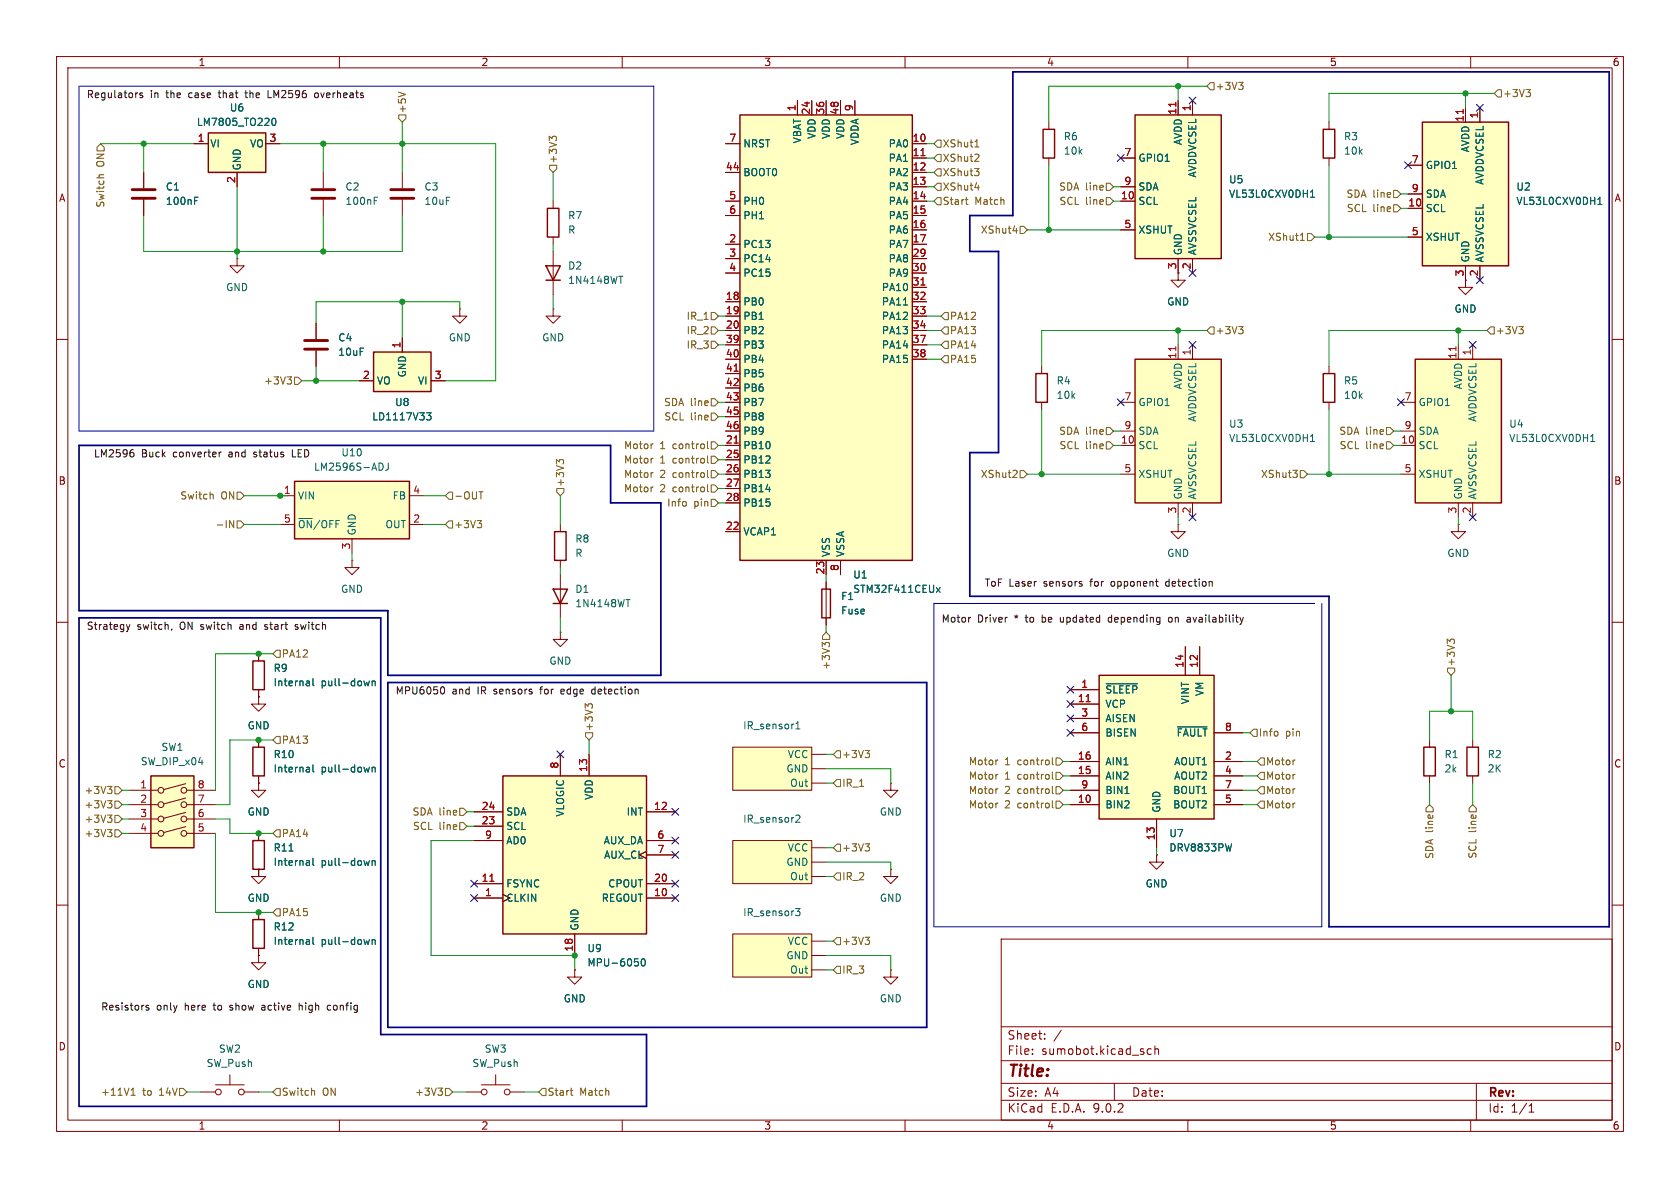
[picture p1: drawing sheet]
<svg xmlns="http://www.w3.org/2000/svg" width="297mm" height="210mm" viewBox="0 0 297 210" stroke-linecap="round" stroke-linejoin="round" font-family="sans-serif">
<g fill="none" stroke="#840000" stroke-width=".18">
<path d="M10 10h277v190h-277zM12 12h273v186h-273zM60 10v2M110 10v2M160 10v2M210 10v2M260 10v2M25.4 30.5v2.8M25.4 35.3v2.8M10 60h2M285 60h2M10 110h2"/>
<path d="M45.7 115.6v1.2M285 110h2M45.7 121.9v1.3M45.7 130.8v1.3M45.7 137.2v1.2M10 160h2M45.7 161.3v1.3M45.7 167.6v1.3M177 166h108v32h-108zM285 160h2M60 198v2M110 198v2"/>
<path d="M160 198v2M177 194.5h108M177 191.5h108M177 187.5h108M177 181.5h108M182.5 186.3v.1M182.5 185.5v.1M184.7 183.6v.1M184.7 182.8v.1M187.6 182.1l-1.3 2M197 191.5v3M203.5 185.5l-.4-.1-.3 .3v.4l.2 .2h.5"/>
<path d="M204.2 185.5l.2-.1 .3 .1 .1 .9M204.2 184.9v1.5M210 198v2M260 198v2M261 191.5v6.5M270.3 196.6h.9M270.3 195.5l.4-.4v1.5"/>
</g>
<path d="M44.7 116.8h2v5.1h-2zM44.7 132.1h2v5.1h-2zM44.7 162.6h2v5h-2z" fill="none" stroke="#840000" stroke-width=".25"/>
<g fill="none" stroke="#006464" stroke-width=".18">
<path d="M34.4 35.5h.4M34.4 34.9h.6M55.3 120v1l.2 .2M54.7 120.4v.8M54.7 135.7v.8M54.7 121.2h-.1M54.7 120.7h-.1M54.7 136.4l-.1 .1M54.7 135.9l-.1 .1M55.3 135.2v1.1l.2 .2M65.3 120.4l-.2 .8-.3-.6M65.3 135.6l-.2 .9-.3-.6"/>
<path d="M65.8 120.4v.8M65.8 135.6v.9M65.8 120.5l.2-.1h.3v.8M65.8 135.7l.2-.1 .3 .1v.8M54.7 166.2v.7M54.7 166.9h-.1M54.7 166.4l-.1 .1M55.3 165.7v1.1l.2 .1M65.3 166.1l-.2 .8-.3-.6M65.8 166.1v.8M65.8 166.2l.2-.1 .3 .1v.7"/>
</g>
<path d="M23.4 33.5h4M23.4 35.1h4" fill="none" stroke="#840000" stroke-width=".51"/>
<path d="M66 62.2h10.2v7h-10.2z" fill="#ffffc2"/>
<path d="M66 62.2h10.2v7h-10.2zM259.3 132.1h2.1v5.1h-2.1z" fill="none" stroke="#840000" stroke-width=".25"/>
<path d="M71.1 59.7v2.5M259.1 49.5v1.3h1.2l-1.2 1.3-1.3-1.3h1.3M259.1 49.5h.1M63.5 67.3h2.5M76.2 67.3h2.5M257.8 92.7v1.3h1.3l-1.3 1.3-1.3-1.3h1.3M257.8 92.7h.1M260.3 130.8v1.3M260.3 137.2v1.2" fill="none" stroke="#840000" stroke-width=".18"/>
<path d="M75.4 73h.8l-.4 .5 .3 .1 .1 .4-.2 .2h-.4" fill="none" stroke="#006464" stroke-width=".18"/>
<path d="M250.2 63.5h15.2v25.4h-15.2z" fill="#ffffc2"/>
<path d="M250.2 63.5h15.2v25.4h-15.2zM251.7 132.1h2v5.1h-2z" fill="none" stroke="#840000" stroke-width=".25"/>
<path d="M247.6 71.1h2.6M247.6 76.2h2.6M247.6 78.7h2.6M257.8 61v2.5M260.3 61v2.5M247.6 83.8h2.6M257.8 88.9v2.5M260.3 88.9v2.5M252.7 130.8v1.3M252.7 137.2v1.2" fill="none" stroke="#840000" stroke-width=".18"/>
<path d="M257.4 61.3v.7" fill="none" stroke="#a90000" stroke-width=".18"/>
<path d="M281.2 78h.7M281.2 77.1l.4-.3v1.2" fill="none" stroke="#006464" stroke-width=".18"/>
<path d="M194.3 119.4h20.3v25.4h-20.3z" fill="#ffffc2"/>
<path d="M184.4 22.9h2v5h-2zM194.3 119.4h20.3v25.4h-20.3z" fill="none" stroke="#840000" stroke-width=".25"/>
<g fill="none" stroke="#840000" stroke-width=".18">
<path d="M185.4 21.6v1.3M185.4 27.9v1.3M208.3 92.7v1.3h1.2l-1.2 1.3-1.3-1.3h1.3M208.3 92.7h.1M209.5 114.3v5.1M212.1 114.3v5.1M45.7 123.2v1.3h1.3l-1.3 1.2-1.3-1.2h1.3M45.7 123.2h.1M189.2 121.9h5.1M189.2 124.5h5.1M189.2 127h5.1M189.2 129.5h5.1"/>
<path d="M189.2 134.6h5.1M189.2 137.2h5.1M189.2 139.7h5.1M214.6 129.5h5.1M214.6 134.6h5.1M214.6 137.2h5.1M214.6 139.7h5.1M189.2 142.2h5.1M204.5 151.1v1.3h1.2l-1.2 1.3-1.3-1.3h1.3M204.5 151.1h.1M204.5 144.8v5.1M214.6 142.2h5.1"/>
<path d="M45.7 168.9v1.3h1.3l-1.3 1.3-1.3-1.3h1.3M45.7 168.9h.1"/>
</g>
<path d="M195.6 120.9h5.5M208.1 128.5h5.3M198.9 140.3h.7M217.7 149.2l-.3 1.2" fill="none" stroke="#006464" stroke-width=".18"/>
<path d="M192 124h.7" fill="none" stroke="#a90000" stroke-width=".18"/>
<path d="M200.7 20.3h15.2v25.4h-15.2z" fill="#ffffc2"/>
<path d="M200.7 20.3h15.2v25.4h-15.2z" fill="none" stroke="#840000" stroke-width=".25"/>
<path d="M208.3 17.8v2.5M210.8 17.8v2.5M198.1 27.9h2.6M198.1 33h2.6M198.1 35.6h2.6M198.1 40.6h2.6M208.3 45.7v2.6M210.8 45.7v2.6" fill="none" stroke="#840000" stroke-width=".18"/>
<path d="M207.9 18.1v.7" fill="none" stroke="#a90000" stroke-width=".18"/>
<path d="M231.7 34.9h.7M231.7 34l.3-.4v1.3" fill="none" stroke="#006464" stroke-width=".18"/>
<path d="M251.5 21.6h15.2v25.4h-15.2z" fill="#ffffc2"/>
<path d="M233.9 22.9h2.1v5h-2.1zM251.5 21.6h15.2v25.4h-15.2z" fill="none" stroke="#840000" stroke-width=".25"/>
<g fill="none" stroke="#840000" stroke-width=".18">
<path d="M259.1 19.1v2.5M261.6 19.1v2.5M234.9 21.6v1.3M234.9 27.9v1.3M248.9 29.2h2.6M248.9 34.3h2.6M248.9 36.8h2.6M208.3 48.3v1.2h1.2l-1.2 1.3-1.3-1.3h1.3M208.3 48.3h.1M248.9 41.9h2.6M259.1 47v2.5M261.6 47v2.5"/>
<path d="M99.1 111.8v1.2h1.2l-1.2 1.3-1.3-1.3h1.3M99.1 111.8h.1M45.7 138.4v1.3h1.3l-1.3 1.3-1.3-1.3h1.3M45.7 138.4h.1"/>
</g>
<path d="M258.7 19.4v.7" fill="none" stroke="#a90000" stroke-width=".18"/>
<path d="M282.5 36.1h.7M282.5 35.2l.3-.3v1.2" fill="none" stroke="#006464" stroke-width=".18"/>
<path d="M129.5 132.1h14v7.6h-14z" fill="#ffffc2"/>
<path d="M129.5 132.1h14v7.6h-14zM143.5 138.4h2.5M143.5 135.9h2.5M143.5 133.4h2.5" fill="none" stroke="#840000" stroke-width=".18"/>
<path d="M140.7 128.8h.7M140.7 127.9l.4-.3v1.2" fill="none" stroke="#006464" stroke-width=".18"/>
<path d="M36.8 23.5h10.2v7h-10.2z" fill="#ffffc2"/>
<path d="M36.8 23.5h10.2v7h-10.2z" fill="none" stroke="#840000" stroke-width=".25"/>
<path d="M34.3 25.4h2.5M41.9 30.5v2.5M47 25.4h2.5" fill="none" stroke="#840000" stroke-width=".18"/>
<path d="M48.2 21l.2-.1a.68 .68 0 0 1 .4 .6 .68 .68 0 0 1-.4 .7 .84 .84 0 0 1-.2-1.2z" fill="none" stroke="#006464" stroke-width=".18"/>
<path d="M26.7 137.2h7.6v12.7h-7.6z" fill="#ffffc2"/>
<g fill="none" stroke="#840000" stroke-width=".18">
<path d="M22.9 139.7h5M32.8 138.5l-3.8 1.1M33 139.7h5.1M22.9 142.2h5M22.9 144.8h5M22.9 147.3h5M32.8 141.1l-3.8 1M32.8 143.6l-3.8 1.1M32.8 146.1l-3.8 1.1M33 142.2h5.1M33 144.8h5.1M33 147.3h5.1"/>
<circle cx="28.4" cy="139.7" r=".51"/>
<circle cx="32.5" cy="139.7" r=".51"/>
<circle cx="28.4" cy="142.2" r=".51"/>
<circle cx="28.4" cy="144.8" r=".51"/>
<circle cx="28.4" cy="147.3" r=".51"/>
<circle cx="32.5" cy="142.2" r=".51"/>
<circle cx="32.5" cy="144.8" r=".51"/>
<circle cx="32.5" cy="147.3" r=".51"/>
</g>
<path d="M26.7 137.2h7.6v12.7h-7.6z" fill="none" stroke="#840000" stroke-width=".25"/>
<path d="M200.7 63.5h15.2v25.4h-15.2z" fill="#ffffc2"/>
<path d="M183.1 66h2.1v5.1h-2.1zM200.7 63.5h15.2v25.4h-15.2zM233.9 66h2.1v5.1h-2.1zM145.3 104.1h1.5v5.1h-1.5zM44.7 148.6h2v5.1h-2z" fill="none" stroke="#840000" stroke-width=".25"/>
<g fill="none" stroke="#840000" stroke-width=".18">
<path d="M184.1 64.8v1.2M184.1 71.1v1.3M198.1 71.1h2.6M198.1 76.2h2.6M198.1 78.7h2.6M208.3 61v2.5M210.8 61v2.5M234.9 64.8v1.2M234.9 71.1v1.3M198.1 83.8h2.6M208.3 88.9v2.5M210.8 88.9v2.5"/>
<path d="M146 102.9v7.6M44.4 154.9h1.3v-1.2v1.2h1.3l-1.3 1.3zM45.7 153.7h.1M45.7 147.3v1.3M35.6 193h2.5M38.1 191.8h5.1M40.6 190v1.8M43.2 193h2.5M82.5 193h2.6M85.1 191.8h5.1M87.6 190v1.8M90.2 193h2.5"/>
<circle cx="38.6" cy="193" r=".51"/>
<circle cx="42.7" cy="193" r=".51"/>
<circle cx="85.6" cy="193" r=".51"/>
<circle cx="89.7" cy="193" r=".51"/>
</g>
<path d="M207.9 61.3v.7" fill="none" stroke="#a90000" stroke-width=".18"/>
<path d="M231.7 78h.7M231.7 77.1l.3-.3v1.2M51.1 150.4h.7M54.7 152.2v.8M54.7 152.9l-.1 .1M54.7 152.4l-.1 .1M55.3 151.7v1.1l.2 .2M65.3 152.1l-.2 .9-.3-.6M65.8 152.1v.9M65.8 152.3l.2-.2 .3 .1v.8" fill="none" stroke="#006464" stroke-width=".18"/>
<path d="M88.9 137.2h25.4v27.9h-25.4z" fill="#ffffc2"/>
<path d="M96.8 36.8h2v5.1h-2zM96.5 47h2.6l-1.3 2.5zM96.5 49.5h2.6M88.9 137.2h25.4v27.9h-25.4z" fill="none" stroke="#840000" stroke-width=".25"/>
<g fill="none" stroke="#840000" stroke-width=".18">
<path d="M57.1 30.5v2.8M57.1 35.3v2.8M71.1 30.5v2.8M71.1 35.3v2.8M97.8 35.6v1.2M41.9 45.7v1.3h1.3l-1.3 1.3-1.3-1.3h1.3M41.9 45.7h.1M55.9 57.2v2.7M81.3 54.6v1.3h1.2l-1.2 1.3-1.3-1.3h1.3M81.3 54.6h.1M97.8 54.6v1.3h1.3l-1.3 1.3-1.3-1.3h1.3M97.8 54.6h.1"/>
<path d="M97.8 41.9v1.3M97.8 44.5v7.6M55.9 62v2.8M99.1 133.4v3.8M104.1 133.4v3.8M83.8 143.5h5.1M83.8 146.1h5.1M83.8 148.6h5.1M83.8 156.2h5.1M83.8 158.8h5.1M114.3 150.5l-1.3 .6 1.3 .7M114.3 143.5h5.1"/>
<path d="M114.3 148.6h5.1M114.3 156.2h5.1M114.3 158.8h5.1M114.3 151.1h5.1M101.6 165.1v3.8M157.5 171.5v1.2h1.2l-1.2 1.3-1.3-1.3h1.3M157.5 171.5h.1"/>
</g>
<path d="M86.6 155.8h.7" fill="none" stroke="#a90000" stroke-width=".18"/>
<path d="M66.2 35.5h.4M66.2 34.9h.6M109.4 48.8h.7M112.2 169.5h.6M112.7 170l.2 .2-.2 .5M113.5 169.6l.2-.1a.68 .68 0 0 1 .4 .6 .68 .68 0 0 1-.4 .7 .84 .84 0 0 1-.2-1.2z" fill="none" stroke="#006464" stroke-width=".18"/>
<path d="M55.1 33.5h4.1M55.1 35.1h4.1M69.1 33.5h4.1M69.1 35.1h4.1M53.8 60.2h4.1M53.8 61.7h4.1" fill="none" stroke="#840000" stroke-width=".51"/>
<path d="M129.5 165.1h14v7.6h-14z" fill="#ffffc2"/>
<path d="M101.6 171.5v1.2h1.3l-1.3 1.3-1.3-1.3h1.3M101.6 171.5h.1M129.5 165.1h14v7.6h-14zM143.5 171.5h2.5M143.5 168.9h2.5M143.5 166.4h2.5" fill="none" stroke="#840000" stroke-width=".18"/>
<path d="M140.6 160.6h.8l-.4 .5 .4 .1v.4l-.2 .3h-.4" fill="none" stroke="#006464" stroke-width=".18"/>
<path d="M130.8 20.3h30.5v78.8h-30.5z" fill="#ffffc2"/>
<path d="M130.8 20.3h30.5v78.8h-30.5zM98 94h2.1v5.1h-2.1zM97.8 104.1h2.5l-1.2 2.6zM97.8 106.7h2.5" fill="none" stroke="#840000" stroke-width=".25"/>
<g fill="none" stroke="#840000" stroke-width=".18">
<path d="M141 17.8v2.5M143.5 17.8v2.5M146 17.8v2.5M148.6 17.8v2.5M151.1 17.8v2.5M128.3 25.4h2.5M128.3 30.5h2.5M128.3 35.6h2.5M128.3 38.1h2.5M161.3 25.4h2.5M161.3 30.5h2.5M161.3 35.6h2.5"/>
<path d="M161.3 38.1h2.5M161.3 27.9h2.5M161.3 33h2.5M128.3 43.2h2.5M128.3 45.7h2.5M128.3 48.3h2.5M128.3 53.3h2.5M128.3 55.9h2.5M128.3 58.4h2.5M161.3 43.2h2.5M161.3 45.7h2.5M161.3 48.3h2.5"/>
<path d="M161.3 53.3h2.5M161.3 55.9h2.5M161.3 58.4h2.5M161.3 40.6h2.5M161.3 50.8h2.5M128.3 61h2.5M128.3 63.5h2.5M128.3 66h2.5M128.3 68.6h2.5M128.3 71.1h2.5M128.3 73.7h2.5M128.3 76.2h2.5"/>
<path d="M128.3 78.7h2.5M161.3 61h2.5M161.3 63.5h2.5M99.1 92.7v1.3M99.1 99.1v1.2M128.3 81.3h2.5M128.3 83.8h2.5M128.3 86.4h2.5M128.3 88.9h2.5M128.3 94h2.5M146 99.1v2.5M148.6 99.1v2.5"/>
<path d="M99.1 101.6v7.6M157.5 138.4v1.3h1.2l-1.2 1.3-1.3-1.3h1.3M157.5 138.4h.1M157.5 153.7v1.2h1.2l-1.2 1.3-1.3-1.3h1.3M157.5 153.7h.1"/>
</g>
<path d="M162.8 27.5h.7M162.8 50.4h.7M129.8 65.6h.7M129.8 78.3h.7" fill="none" stroke="#a90000" stroke-width=".18"/>
<path d="M159.7 53.9h.7M110.7 106h.7M165.5 103.9l.7 .8M166.2 103.9l-.7 .8" fill="none" stroke="#006464" stroke-width=".18"/>
<path d="M129.5 148.6h14v7.6h-14z" fill="#ffffc2"/>
<path d="M129.5 148.6h14v7.6h-14zM143.5 154.9h2.5M143.5 152.4h2.5M143.5 149.9h2.5" fill="none" stroke="#840000" stroke-width=".18"/>
<path d="M140.8 144.1h.4l.2 .4-.8 .9h.8" fill="none" stroke="#006464" stroke-width=".18"/>
<path d="M52.1 85.1h20.3v10.2h-20.3z" fill="#ffffc2"/>
<path d="M52.1 85.1h20.3v10.2h-20.3z" fill="none" stroke="#840000" stroke-width=".25"/>
<g fill="none" stroke="#840000" stroke-width=".18">
<path d="M141 17.8v2.5M143.5 17.8v2.5M146 17.8v2.5M148.6 17.8v2.5M151.1 17.8v2.5M208.3 17.8v2.5M210.8 17.8v2.5M259.1 19.1v2.5M261.6 19.1v2.5M25.4 30.5v2.8M25.4 35.3v2.8M34.3 25.4h2.5"/>
<path d="M41.9 30.5v2.5M47 25.4h2.5M128.3 35.6h2.5M128.3 25.4h2.5M128.3 30.5h2.5M128.3 38.1h2.5M161.3 27.9h2.5M161.3 33h2.5M161.3 35.6h2.5M161.3 25.4h2.5M161.3 30.5h2.5M161.3 38.1h2.5"/>
<path d="M198.1 27.9h2.6M198.1 33h2.6M198.1 35.6h2.6M248.9 29.2h2.6M248.9 34.3h2.6M248.9 36.8h2.6M55.9 57.2v2.7M71.1 59.7v2.5M128.3 43.2h2.5M128.3 45.7h2.5M128.3 48.3h2.5M128.3 53.3h2.5"/>
<path d="M128.3 55.9h2.5M128.3 58.4h2.5M161.3 40.6h2.5M161.3 43.2h2.5M161.3 45.7h2.5M161.3 48.3h2.5M161.3 53.3h2.5M161.3 55.9h2.5M161.3 58.4h2.5M161.3 50.8h2.5M198.1 40.6h2.6M208.3 48.3h.1"/>
<path d="M208.3 45.7v2.6M210.8 45.7v2.6M248.9 41.9h2.6M259.1 49.5h.1M259.1 47v2.5M261.6 47v2.5M55.9 62v2.8M63.5 67.3h2.5M76.2 67.3h2.5M128.3 61h2.5M128.3 63.5h2.5M128.3 66h2.5"/>
<path d="M128.3 68.6h2.5M128.3 71.1h2.5M128.3 73.7h2.5M128.3 76.2h2.5M128.3 78.7h2.5M161.3 61h2.5M161.3 63.5h2.5M49.5 87.6h2.6M49.5 92.7h2.6M62.2 99.1v1.2h1.3l-1.3 1.3-1.2-1.3h1.2M62.2 99.1h.1M62.2 95.3v2.5"/>
<path d="M72.4 87.6h2.5M72.4 92.7h2.5M128.3 81.3h2.5M128.3 83.8h2.5M128.3 86.4h2.5M128.3 88.9h2.5M128.3 94h2.5M146 99.1v2.5M148.6 99.1v2.5M45.7 115.6v1.2M146 102.9v1.2M146 109.2v1.3"/>
<path d="M209.5 114.3v5.1M212.1 114.3v5.1M45.7 123.2h.1M45.7 138.4h.1M45.7 121.9v1.3M45.7 130.8v1.3M45.7 137.2v1.2M99.1 133.4v3.8M104.1 133.4v3.8M189.2 121.9h5.1M189.2 124.5h5.1M189.2 127h5.1"/>
<path d="M189.2 129.5h5.1M189.2 134.6h5.1M189.2 137.2h5.1M189.2 139.7h5.1M214.6 129.5h5.1M214.6 134.6h5.1M214.6 137.2h5.1M214.6 139.7h5.1M45.7 153.7h.1M45.7 147.3v1.3M45.7 153.7v1.2M83.8 143.5h5.1"/>
<path d="M83.8 146.1h5.1M83.8 148.6h5.1M83.8 156.2h5.1M83.8 158.8h5.1M114.3 150.5l-1.3 .6 1.3 .7M114.3 143.5h5.1M114.3 148.6h5.1M114.3 156.2h5.1M114.3 158.8h5.1M114.3 151.1h5.1M189.2 142.2h5.1M204.5 151.1h.1"/>
<path d="M204.5 144.8v5.1M214.6 142.2h5.1M45.7 168.9h.1M45.7 161.3v1.3M45.7 167.6v1.3M101.6 171.5h.1M101.6 165.1v3.8"/>
</g>
<g fill="none" stroke="#006464" stroke-width=".18">
<path d="M34.4 34.9h.6M34.4 35.5h.4M48.2 21l.2-.1a.68 .68 0 0 1 .4 .6 .68 .68 0 0 1-.4 .7 .84 .84 0 0 1-.2-1.2zM231.7 34.9h.7M231.7 34l.3-.4v1.3M282.5 36.1h.7M282.5 35.2l.3-.3v1.2M159.7 53.9h.7M75.4 73h.8l-.4 .5 .3 .1 .1 .4-.2 .2h-.4M67.3 81.9a.68 .68 0 0 1 .4 .6 .68 .68 0 0 1-.4 .6M68.6 81.9v.9a.41 .41 0 0 1-.4 .3M55.3 120v1l.2 .2"/>
<path d="M165.5 103.9l.7 .8M166.2 103.9l-.7 .8M54.7 120.4v.8M54.7 135.7v.8M54.7 136.4l-.1 .1M54.7 135.9l-.1 .1M54.7 121.2h-.1M54.7 120.7h-.1M55.3 135.2v1.1l.2 .2M65.3 135.6l-.2 .9-.3-.6M65.3 120.4l-.2 .8-.3-.6M65.8 120.4v.8"/>
<path d="M65.8 135.6v.9M65.8 120.5l.2-.1h.3v.8M65.8 135.7l.2-.1 .3 .1v.8M195.6 120.9h5.5M208.1 128.5h5.3M51.1 150.4h.7M54.7 152.2v.8M54.7 152.9l-.1 .1M54.7 152.4l-.1 .1M55.3 151.7v1.1l.2 .2M65.3 152.1l-.2 .9-.3-.6M65.8 152.1v.9"/>
<path d="M65.8 152.3l.2-.2 .3 .1v.8M198.9 140.3h.7M217.7 149.2l-.3 1.2M54.7 166.2v.7M54.7 166.9h-.1M54.7 166.4l-.1 .1M55.3 165.7v1.1l.2 .1M65.3 166.1l-.2 .8-.3-.6M65.8 166.1v.8M65.8 166.2l.2-.1 .3 .1v.7M112.2 169.5h.6M112.7 170l.2 .2-.2 .5"/>
<path d="M113.5 169.6l.2-.1a.68 .68 0 0 1 .4 .6 .68 .68 0 0 1-.4 .7 .84 .84 0 0 1-.2-1.2z"/>
</g>
<g fill="none" stroke="#725600" stroke-width=".18">
<path d="M70.4 16.3l1.3 .4M214 14.6h.6v1.3h-.6l-.6-.7zM219 14.5h.8l-.5 .5M219.5 15l.3 .3v.3l-.3 .2M264.8 15.9h.6v1.2h-.6l-.6-.6zM269.8 15.8h.8l-.5 .5M270.3 16.3l.3 .2v.3l-.3 .3M17.8 25.4l.6 .6v.7h-1.3v-.7zM18.4 30.9h-.7l-.2 .4M70.5 20.3h1.3v.7l-.7 .6-.6-.6zM97.2 29.2h1.2v.6l-.6 .7-.6-.7zM97.6 24.5l-.5-.4v.8"/>
<path d="M97.6 24.3l.2-.2h.3l.3 .2M165.7 27.3h.7v1.3h-.7l-.6-.7zM165.7 34.9h.7v1.3h-.7l-.6-.6zM165.7 32.4h.7v1.3h-.7l-.6-.7zM165.7 29.8h.7v1.3h-.7l-.6-.6zM165.7 24.8h.7v1.2h-.7l-.6-.6zM170.7 35.3h.4M170.8 36l.3 .1M172.3 29.8h.8l-.5 .5M172.3 33.2h.8M172.3 26h.8M172.6 24.9l.1-.2v1.3"/>
<path d="M172.8 27.2l.3 .3-.1 .3-.7 .7h.8M172.8 30.3l.3 .2v.3l-.3 .3M173 32.8v.8M195.6 34.9h.6l.6 .7-.6 .6h-.6zM195.6 32.4h.6l.6 .6-.6 .7h-.6zM246.4 36.2h.6l.6 .6-.6 .7h-.6zM246.4 33.7h.6l.6 .6-.6 .6h-.6zM125.7 57.8h.7l.6 .6-.6 .7h-.7zM125.7 55.2h.7l.6 .7-.6 .6h-.7zM166.4 58.4l.6-.6h.6v1.3h-.6zM166.4 55.9l.6-.7h.6v1.3h-.6zM179.1 40.8h.8"/>
<path d="M179.7 40.4v.8M180.3 40h.7l.6 .6-.6 .7h-.7zM214 57.8h.6v1.3h-.6l-.6-.7zM219 57.7h.8l-.5 .5M219.5 58.2l.3 .3v.3l-.3 .2M229.9 42.5h.7M230.1 41.4l.1-.2v1.3M231.1 41.3h.7l.6 .6-.6 .6h-.7zM263.5 57.8h.7v1.3h-.7l-.6-.7zM268.5 57.7h.8l-.4 .5M269 58.2l.3 .3v.3l-.3 .2M50.8 66.6h.7l-.4 .5"/>
<path d="M51.3 67.1l.2 .2v.3l-.2 .3M52.1 66.7h.6l.6 .6-.6 .6h-.6zM115.3 78.5h.2M125.1 78v1.1l.2 .2M125.7 70.5h.7l.6 .6-.6 .7h-.7zM125.7 78.1h.7l.6 .6-.6 .7h-.7zM125.7 60.3h.7l.6 .7-.6 .6h-.7zM125.7 73h.7l.6 .7-.6 .6h-.7zM166.4 61l.6-.7h.6v1.3h-.6zM167 62.9h.6v1.2h-.6l-.6-.6zM195.6 75.6h.6l.6 .6-.6 .6h-.6zM195.6 78.1h.6l.6 .6-.6 .7h-.6z"/>
<path d="M245.1 75.6h.6l.7 .6-.7 .6h-.6zM245.1 78.1h.6l.7 .6-.7 .7h-.6zM37.3 87.4l.4 .1v.7M40.6 92l.7 1.3v-1.3M41.9 92.1h.6l.7 .6-.7 .6h-.6zM41.9 87h.6l.7 .6-.7 .7h-.6zM78.7 92.7l.7-.6h.6v1.2h-.6zM79.4 87h.6v1.3h-.6l-.7-.7zM84.4 92h.7l-.4 .5M84.7 86.9h.7M84.9 92.5l.2 .2v.3l-.2 .3M98.4 86.4h1.3v.6l-.6 .6-.7-.6z"/>
<path d="M98.9 81.7l-.5-.5v.8M98.9 81.5l.2-.3h.3l.2 .3M115.3 86.1h.2M115.3 81h.2M115.3 83.6h.2M125.1 80.6v1.1l.2 .2M125.1 83.1v1.1l.2 .2M125.1 85.7v1.1l.2 .1M125.7 85.7h.7l.6 .7-.6 .6h-.7zM125.7 80.6h.7l.6 .7-.6 .6h-.7zM125.7 83.2h.7l.6 .6-.6 .7h-.7zM125.7 88.3h.7l.6 .6-.6 .6h-.7z"/>
<path d="M179.6 83.1l.2 .3-.1 .3-.7 .7h.8M180.3 83.2h.7l.6 .6-.6 .7h-.7zM228.6 83.1h.7l-.4 .5M229.1 83.6l.2 .3v.3l-.2 .2M229.9 83.2h.6l.6 .6-.6 .7h-.6zM48.9 114.9h.6v1.3h-.6l-.6-.6zM145.8 114l-.4-.4v.7M145.8 113.8l.3-.2h.3l.2 .2M146 111.8l.7 .6v.6h-1.3v-.6zM255.9 118.1h1.3v.6l-.7 .7-.6-.7zM256.3 113.4l-.5-.4v.8M256.3 113.2l.3-.2h.3l.2 .2"/>
<path d="M19 139h.8l-.4 .5M19.5 139.5l.3 .2v.3l-.3 .3M20.3 139.1h.7l.6 .6-.6 .6h-.7zM48.9 130.2h.6v1.2h-.6l-.6-.6zM103.5 129.5h1.3v.7l-.7 .6-.6-.6zM103.9 124.8l-.5-.4v.8M103.9 124.7l.3-.3h.3l.2 .3M148 137.8h.6v1.3h-.6l-.7-.7zM148 132.7h.6v1.3h-.6l-.7-.6zM152.9 132.7h.8l-.4 .4M153.5 133.1l.2 .3v.3l-.2 .2M176.3 139.4h.1"/>
<path d="M176.3 136.9h.1M176.3 134.4h.1M186 133.9v1.1l.2 .2M186 136.5v1.1l.2 .1M186 139v1.1l.2 .2M186.7 134h.6l.7 .6-.7 .7h-.6zM186.7 139.1h.6l.7 .6-.7 .6h-.6zM186.7 136.5h.6l.7 .7-.7 .6h-.6zM221.6 128.9h.6v1.3h-.6l-.6-.7zM222.9 139.1h.6v1.2h-.6l-.7-.6zM222.9 136.5h.6v1.3h-.6l-.7-.6zM222.9 134h.6v1.3h-.6l-.7-.7z"/>
<path d="M228.8 139.4h.2M228.8 136.9h.2M228.8 134.4h.2M19 144.1h.8l-.4 .5M19 146.6h.8l-.4 .5M19 141.5h.8l-.4 .5M19.5 142l.3 .3v.3l-.3 .2M19.5 144.6l.3 .2v.3l-.3 .3M19.5 147.1l.3 .3v.3l-.3 .2M20.3 144.1h.7l.6 .7-.6 .6h-.7zM20.3 146.7h.7l.6 .6-.6 .7h-.7zM20.3 141.6h.7l.6 .6-.6 .7h-.7z"/>
<path d="M48.9 146.7h.6v1.3h-.6l-.6-.7zM81.3 142.9h.6l.6 .6-.6 .6h-.6zM81.3 145.4h.6l.6 .7-.6 .6h-.6zM148 154.3h.6v1.3h-.6l-.7-.7zM148 149.2h.6v1.3h-.6l-.7-.6zM152.9 149.2h.8l-.4 .5M153.5 149.7l.2 .2v.3l-.2 .2M176.3 142h.1M186 141.5v1.1l.2 .2M186.7 141.6h.6l.7 .6-.7 .7h-.6zM222.9 141.6h.6v1.3h-.6l-.7-.7zM228.8 142h.2"/>
<path d="M252.7 142.2l.7 .7v.6h-1.3v-.6zM260.3 142.2l.7 .7v.6h-1.3v-.6zM48.9 160.7h.6v1.2h-.6l-.6-.6zM148 165.7h.6v1.3h-.6l-.7-.6zM148 170.8h.6v1.3h-.6l-.7-.6zM152.9 165.7h.8l-.4 .5M153.5 166.2l.2 .2v.3l-.2 .2M23.2 193.6h.7M23.2 192.7l.3-.4v1.3M31.7 192.4h.7l.6 .6-.6 .7h-.7zM48.9 192.4h.6v1.3h-.6l-.6-.7zM55.3 192.8l.3 .2v.6"/>
<path d="M77.4 192.3h.8l-.4 .5M78 192.8l.2 .3v.3l-.2 .2M78.7 192.4h.7l.6 .6-.6 .7h-.7zM95.9 192.4h.6v1.3h-.6l-.7-.7zM100.8 192.8h.5M101 193.4l.3 .2"/>
</g>
<g fill="none" stroke="#0f0f0f" stroke-width=".18">
<path d="M24.2 16.4h.2M25.2 16.5l-.3-.1-.2 .2 .1 .2 .4 .1v.3h-.5M43.3 16.4h.5M43.5 16v1.2M47.4 16v1.3h.6M56.2 16.5l-.3-.1-.3 .3 .1 .4 .2 .2 .3-.1M23.3 79.5h.3M23.4 80l.3 .2v.3l-.3 .3M38.7 79.9v.9M39.1 79.9l-.4 .3M51.7 79.5v1.3h.6M22.4 110.4l.3 .8"/>
<path d="M22.7 111.2l-.3 .5M23 110.4l-.3 .8M30.4 111.2l-.1 .2M46.8 111.2h.1M47 110.4l-.2 .2 .2 .2M52.2 111.2h.3M52.5 110.4l-.3 .2v.2h.3M171.5 109.1h.1M187.5 109.1v.7l.1 .2M196.4 109.1l-.4 .1-.1 .2 .1 .5 .4 .1M206.2 102.8l-.1 .2 .1 .6M207.1 109.2l-.3-.1-.2 .3 .1 .5h.4"/>
<path d="M210 109.1h.3l.1 .2v.7M210.4 109.9l-.4 .1M210.4 109.4l-.4 .1M78.2 121.4a.68 .68 0 0 1 .4 .6 .68 .68 0 0 1-.4 .7M99.3 121.8l-.1 .2v.5l.1 .2M99.8 122.1l-.6 .2M105.1 121.8l-.4 .1-.1 .2 .1 .5 .4 .1M26.3 177.8l-.3-.1-.2 .2 .1 .2 .4 .1v.3h-.5M46.4 177.7l-.1 .1M46.4 178.1l-.2 .2 .2 .3M52.9 177.3v1.3M53.3 177.7l-.4 .1"/>
<path d="M58.5 177.8l-.4-.1-.2 .3 .1 .5h.5"/>
</g>
<path d="M14 15.2h101.6v61h-101.6zM232.4 106.7h-67.3v57.1h68.6v-57.1" fill="none" stroke="#0000c2" stroke-width=".18"/>
<path d="M179.1 12.7h105.4v151.1h-49.6v-58.4h-63.5v-25.4h5.1v-35.5h-5.1v-6.4h7.7zM14 78.7h93.9v10.2h8.9v30.5h-48.2v-11.4h-54.6zM14 109.2h53.3v73.7h47v12.7h-100.3zM68.6 120.7h95.2v60.9h-95.2z" fill="none" stroke="#000084" stroke-width=".3"/>
<g fill="none" stroke="#009600" stroke-width=".18">
<path d="M208.3 15.2v2.6M213.4 15.2h-28v6.4M259.1 16.5v2.6M264.2 16.5h-29.3v5.1M17.8 25.4h16.5M25.4 25.4v5.1M25.4 38.1v6.4h45.7v-6.4M41.9 33v12.7M49.5 25.4h38.1v41.9h-8.9M57.1 25.4v5.1M57.1 38.1v6.4M71.1 21.6v8.9"/>
<path d="M97.8 30.5v5.1M163.8 30.5h1.3M163.8 25.4h1.3M163.8 27.9h1.3M163.8 35.6h1.3M163.8 33h1.3M185.4 29.2v11.4M196.8 35.6h1.3M196.8 33h1.3M234.9 29.2v12.7M247.6 34.3h1.3M247.6 36.8h1.3"/>
<path d="M71.1 53.3v6.4M81.3 54.6v-1.3h-25.4v3.9M97.8 43.2v1.3M97.8 52.1v2.5M127 58.4h1.3M127 55.9h1.3M163.8 58.4h2.6M163.8 55.9h2.6M181.6 40.6h16.5M208.3 58.4v2.6M213.4 58.4h-29.3v6.4M232.4 41.9h16.5"/>
<path d="M257.8 58.4v2.6M262.9 58.4h-28v6.4M53.3 67.3h10.2M55.9 64.8v2.5M127 78.7h1.3M127 73.7h1.3M127 71.1h1.3M127 61h1.3M163.8 63.5h2.6M163.8 61h2.6M184.1 72.4v11.4M196.8 78.7h1.3"/>
<path d="M196.8 76.2h1.3M234.9 72.4v11.4M246.4 78.7h1.2M246.4 76.2h1.2M43.2 92.7h6.3M43.2 87.6h7.6M62.2 97.8v1.3M74.9 92.7h3.8M74.9 87.6h3.8M99.1 87.6v5.1M127 83.8h1.3M127 86.4h1.3"/>
<path d="M127 81.3h1.3M127 88.9h1.3M181.6 83.8h16.5M208.3 91.4v1.3M231.1 83.8h16.5M257.8 91.4v1.3M48.3 115.6h-10.2v24.1M99.1 100.3v1.3M99.1 109.2v2.6M146 101.6v1.3M146 110.5v1.3M256.5 119.4v6.3"/>
<path d="M21.6 139.7h1.3M48.3 130.8h-7.7v11.4h-2.5M104.1 130.8v2.6M146 135.9h11.5v2.5M146 133.4h1.3M146 138.4h1.3M188 137.2h1.2M188 139.7h1.2M188 134.6h1.2M219.7 137.2h2.5M219.7 139.7h2.5M219.7 134.6h2.5"/>
<path d="M219.7 129.5h1.3M252.7 130.8v-5.1h7.6v5.1M252.7 138.4v3.8M260.3 138.4v3.8M21.6 142.2h1.3M21.6 144.8h1.3M21.6 147.3h1.3M38.1 144.8h2.5v2.5h7.7M38.1 147.3v14h10.2M45.7 153.7v1.2M82.5 146.1h1.3M82.5 143.5h1.3"/>
<path d="M83.8 148.6h-7.6v20.3h25.4v2.6M146 152.4h11.5v1.3M146 149.9h1.3M146 154.9h1.3M188 142.2h1.2M204.5 149.9v1.2M219.7 142.2h2.5M146 168.9h11.5v2.6M146 171.5h1.3M146 166.4h1.3M33 193h2.6M45.7 193h2.6"/>
<path d="M80 193h2.5M92.7 193h2.5"/>
</g>
<g fill="none" stroke="#000084" stroke-width=".18">
<path d="M210.2 17.2l1.2 1.2M211.4 17.2l-1.2 1.2M261 18.4l1.2 1.3M262.2 18.4l-1.2 1.3M197.5 27.3l1.2 1.2M198.7 27.3l-1.2 1.2M248.3 28.6l1.2 1.2M249.5 28.6l-1.2 1.2M210.2 47.7l1.2 1.2M211.4 47.7l-1.2 1.2M261 48.9l1.2 1.2M262.2 48.9l-1.2 1.2"/>
<path d="M197.5 70.5l1.2 1.2M198.7 70.5l-1.2 1.2M210.2 60.4l1.2 1.2M211.4 60.4l-1.2 1.2M247 70.5l1.3 1.2M248.3 70.5l-1.3 1.2M259.7 60.4l1.3 1.2M261 60.4l-1.3 1.2M210.2 90.8l1.2 1.2M211.4 90.8l-1.2 1.2M259.7 90.8l1.3 1.2M261 90.8l-1.3 1.2"/>
<path d="M98.5 132.7l1.2 1.3M99.7 132.7l-1.2 1.3M188.6 123.9l1.2 1.2M188.6 126.4l1.2 1.2M188.6 128.9l1.2 1.2M188.6 121.3l1.2 1.2M189.8 123.9l-1.2 1.2M189.8 126.4l-1.2 1.2M189.8 128.9l-1.2 1.2M189.8 121.3l-1.2 1.2M83.2 158.1l1.2 1.3M83.2 155.6l1.2 1.2"/>
<path d="M84.4 158.1l-1.2 1.3M84.4 155.6l-1.2 1.2M118.8 142.9l1.2 1.2M118.8 150.5l1.2 1.2M118.8 148l1.2 1.2M118.8 155.6l1.2 1.2M118.8 158.1l1.2 1.3M120 142.9l-1.2 1.2M120 150.5l-1.2 1.2M120 148l-1.2 1.2M120 155.6l-1.2 1.2M120 158.1l-1.2 1.3"/>
</g>
<path d="M207.9 18.1v.7M258.7 19.4v.7M162.8 27.5h.7M162.8 50.4h.7M129.8 65.6h.7M129.8 78.3h.7M192 124h.7M86.6 155.8h.7" fill="none" stroke="#a90000" stroke-width=".18"/>
<g fill="#009600" stroke="#009600" stroke-width=".18">
<circle cx="208.3" cy="15.2" r=".46"/>
<circle cx="185.4" cy="40.6" r=".46"/>
<circle cx="184.1" cy="83.8" r=".46"/>
<circle cx="257.8" cy="58.4" r=".46"/>
<circle cx="256.5" cy="125.7" r=".46"/>
<circle cx="234.9" cy="83.8" r=".46"/>
<circle cx="208.3" cy="58.4" r=".46"/>
<circle cx="234.9" cy="41.9" r=".46"/>
<circle cx="259.1" cy="16.5" r=".46"/>
<circle cx="71.1" cy="25.4" r=".46"/>
<circle cx="55.9" cy="67.3" r=".46"/>
<circle cx="49.5" cy="87.6" r=".46"/>
<circle cx="101.6" cy="168.9" r=".46"/>
<circle cx="57.1" cy="25.4" r=".46"/>
<circle cx="71.1" cy="53.3" r=".46"/>
<circle cx="45.7" cy="161.3" r=".46"/>
<circle cx="45.7" cy="147.3" r=".46"/>
<circle cx="45.7" cy="130.8" r=".46"/>
<circle cx="45.7" cy="115.6" r=".46"/>
<circle cx="41.9" cy="44.5" r=".46"/>
<circle cx="25.4" cy="25.4" r=".46"/>
<circle cx="57.1" cy="44.5" r=".46"/>
</g>
<text font-size="2.8" fill="#840000" x="178" y="190.9">Title:</text>
<g font-size="2.1" fill="#840000">
<text x="178" y="184">Sheet:</text>
<text x="178" y="186.7">File:</text>
<text x="184.1" y="186.7">sumobot.kicad_sch</text>
<text x="178" y="196.9">KiCad</text>
<text x="178" y="194.1">Size:</text>
<text x="184.7" y="194.1">A4</text>
<text x="185.7" y="196.9">E.D.A.</text>
<text x="193.3" y="196.9">9.0.2</text>
<text x="200" y="194.1">Date:</text>
<text x="263" y="194.3">Rev:</text>
<text x="263" y="196.9">Id:</text>
<text x="267.1" y="196.9">1/1</text>
</g>
<g font-size="1.8" fill="#840000">
<text x="35" y="11.9">1</text>
<text x="85" y="11.9">2</text>
<text x="135" y="11.9">3</text>
<text x="185" y="11.9">4</text>
<text x="235" y="11.9">5</text>
<text x="285" y="11.9">6</text>
<text x="10.3" y="35.9">A</text>
<text x="285.3" y="35.9">A</text>
<text x="10.3" y="85.9">B</text>
<text x="285.3" y="85.9">B</text>
<text x="10.3" y="135.9">C</text>
<text x="285.3" y="135.9">C</text>
<text x="10.3" y="185.9">D</text>
<text x="285.3" y="185.9">D</text>
<text x="35" y="199.9">1</text>
<text x="85" y="199.9">2</text>
<text x="135" y="199.9">3</text>
<text x="185" y="199.9">4</text>
<text x="235" y="199.9">5</text>
<text x="285" y="199.9">6</text>
</g>
<g font-size="1.8" fill="#0f0f0f">
<text x="15.2" y="17.4">Regulators</text>
<text x="26.6" y="17.4">in</text>
<text x="29.5" y="17.4">the</text>
<text x="33.6" y="17.4">case</text>
<text x="39.2" y="17.4">that</text>
<text x="44.1" y="17.4">the</text>
<text x="48.2" y="17.4">LM2596</text>
<text x="56.7" y="17.4">overheats</text>
<text x="16.5" y="80.9">LM2596</text>
<text x="25" y="80.9">Buck</text>
<text x="30.7" y="80.9">converter</text>
<text x="40.7" y="80.9">and</text>
<text x="45.3" y="80.9">status</text>
<text x="52.3" y="80.9">LED</text>
<text x="174" y="103.8">ToF Laser</text>
<text x="184.6" y="103.8">sensors</text>
<text x="193" y="103.8">for</text>
<text x="196.9" y="103.8">opponent</text>
<text x="206.8" y="103.8">detection</text>
<text x="15.2" y="111.4">Strategy</text>
<text x="24.2" y="111.4">switch,</text>
<text x="31.9" y="111.4">ON switch</text>
<text x="42.8" y="111.4">and</text>
<text x="47.5" y="111.4">start</text>
<text x="53" y="111.4">switch</text>
<text x="166.4" y="110.1">Motor</text>
<text x="172.8" y="110.1">Driver</text>
<text x="179.5" y="110.1">*</text>
<text x="181.6" y="110.1">to</text>
<text x="184.7" y="110.1">be</text>
<text x="188.1" y="110.1">updated</text>
<text x="196.8" y="110.1">depending</text>
<text x="207.6" y="110.1">on</text>
<text x="211.1" y="110.1">availability</text>
<text x="69.8" y="122.8">MPU6050</text>
<text x="79.9" y="122.8">and</text>
<text x="84.5" y="122.8">IR</text>
<text x="87.6" y="122.8">sensors</text>
<text x="96" y="122.8">for</text>
<text x="99.8" y="122.8">edge</text>
<text x="105.5" y="122.8">detection</text>
<text x="17.8" y="178.7">Resistors</text>
<text x="27.7" y="178.7">only</text>
<text x="32.8" y="178.7">here</text>
<text x="38" y="178.7">to</text>
<text x="41.1" y="178.7">show</text>
<text x="46.9" y="178.7">active</text>
<text x="53.7" y="178.7">high</text>
<text x="58.9" y="178.7">config</text>
</g>
<g font-size="1.8" fill="#725600">
<text x="214.8" y="16.1">+3V3</text>
<text x="265.6" y="17.4">+3V3</text>
<text x="72" y="20.1" transform="rotate(-90 72 20.1)">+5V</text>
<text x="18.6" y="29.5" transform="rotate(-90 18.6 29.5)">ON</text>
<text x="98.7" y="29" transform="rotate(-90 98.7 29)">+3V3</text>
<text x="166.6" y="28.8">XShut2</text>
<text x="166.6" y="26.3">XShut1</text>
<text x="166.6" y="33.9">XShut4</text>
<text x="166.6" y="31.3">XShut3</text>
<text x="187.1" y="33.9">SDA line</text>
<text x="237.9" y="35.2">SDA line</text>
<text x="18.6" y="36.8" transform="rotate(-90 18.6 36.8)">Switch</text>
<text x="166.6" y="36.4">Start</text>
<text x="172.3" y="36.4">Match</text>
<text x="173.3" y="41.5">XShut4</text>
<text x="187.2" y="36.4">SCL line</text>
<text x="238" y="37.7">SCL line</text>
<text x="224.1" y="42.8">XShut1</text>
<text x="121.3" y="59.3">IR_2</text>
<text x="121.3" y="56.7">IR_1</text>
<text x="167.8" y="59.3">PA13</text>
<text x="167.8" y="56.7">PA12</text>
<text x="214.8" y="59.3">+3V3</text>
<text x="264.4" y="59.3">+3V3</text>
<text x="121.3" y="61.8">IR_3</text>
<text x="167.8" y="61.8">PA14</text>
<text x="167.8" y="64.4">PA15</text>
<text x="46.6" y="68.2">+3V3</text>
<text x="117.3" y="72">SDA line</text>
<text x="117.4" y="74.5">SCL line</text>
<text x="187.1" y="77.1">SDA line</text>
<text x="236.7" y="77.1">SDA line</text>
<text x="110.2" y="79.6">Motor</text>
<text x="110.2" y="82.1">Motor</text>
<text x="116.6" y="79.6">1</text>
<text x="116.6" y="82.1">1</text>
<text x="119" y="79.6">control</text>
<text x="119" y="82.1">control</text>
<text x="187.2" y="79.6">SCL line</text>
<text x="236.7" y="79.6">SCL line</text>
<text x="31.8" y="88.5">Switch</text>
<text x="39.1" y="88.5">ON</text>
<text x="80.2" y="88.5">-OUT</text>
<text x="99.9" y="86.2" transform="rotate(-90 99.9 86.2)">+3V3</text>
<text x="110.2" y="87.2">Motor</text>
<text x="110.2" y="84.7">Motor</text>
<text x="116.6" y="87.2">2</text>
<text x="116.6" y="84.7">2</text>
<text x="117.8" y="89.8">Info</text>
<text x="119" y="87.2">control</text>
<text x="119" y="84.7">control</text>
<text x="122.6" y="89.8">pin</text>
<text x="173.3" y="84.7">XShut2</text>
<text x="222.8" y="84.7">XShut3</text>
<text x="38" y="93.6">-IN</text>
<text x="80.2" y="93.6">+3V3</text>
<text x="49.7" y="116.4">PA12</text>
<text x="146.9" y="118.5" transform="rotate(-90 146.9 118.5)">+3V3</text>
<text x="257.4" y="117.9" transform="rotate(-90 257.4 117.9)">+3V3</text>
<text x="49.7" y="131.7">PA13</text>
<text x="105" y="129.3" transform="rotate(-90 105 129.3)">+3V3</text>
<text x="222.4" y="130.4">Info</text>
<text x="227.2" y="130.4">pin</text>
<text x="148.8" y="134.2">+3V3</text>
<text x="171.2" y="135.5">Motor</text>
<text x="177.6" y="135.5">1</text>
<text x="180" y="135.5">control</text>
<text x="223.7" y="135.5">Motor</text>
<text x="14.8" y="140.6">+3V3</text>
<text x="14.8" y="143.1">+3V3</text>
<text x="148.8" y="139.3">IR_1</text>
<text x="171.2" y="143.1">Motor</text>
<text x="171.2" y="140.6">Motor</text>
<text x="171.2" y="138">Motor</text>
<text x="177.6" y="143.1">2</text>
<text x="177.6" y="140.6">2</text>
<text x="177.6" y="138">1</text>
<text x="180" y="143.1">control</text>
<text x="180" y="140.6">control</text>
<text x="180" y="138">control</text>
<text x="223.7" y="140.6">Motor</text>
<text x="223.7" y="138">Motor</text>
<text x="223.7" y="143.1">Motor</text>
<text x="14.8" y="145.6">+3V3</text>
<text x="14.8" y="148.2">+3V3</text>
<text x="49.7" y="148.2">PA14</text>
<text x="72.8" y="144.4">SDA line</text>
<text x="72.9" y="146.9">SCL line</text>
<text x="148.8" y="155.8">IR_2</text>
<text x="148.8" y="150.7">+3V3</text>
<text x="253.6" y="151.9" transform="rotate(-90 253.6 151.9)">SDA line</text>
<text x="261.2" y="151.9" transform="rotate(-90 261.2 151.9)">SCL line</text>
<text x="49.7" y="162.2">PA15</text>
<text x="148.8" y="167.2">+3V3</text>
<text x="148.8" y="172.3">IR_3</text>
<text x="17.7" y="193.9">+11V1</text>
<text x="25.2" y="193.9">to</text>
<text x="28.3" y="193.9">14V</text>
<text x="49.7" y="193.9">Switch</text>
<text x="57" y="193.9">ON</text>
<text x="73.3" y="193.9">+3V3</text>
<text x="96.7" y="193.9">Start</text>
<text x="102.5" y="193.9">Match</text>
</g>
<g font-size="1.8" fill="#006464">
<text x="34.7" y="22.5">LM7805_TO220</text>
<text x="40.5" y="19.9">U6</text>
<text x="37.1" y="26.3">VI</text>
<text x="44.1" y="26.3">VO</text>
<text x="131.3" y="26.3">NRST</text>
<text x="141.8" y="25.4" transform="rotate(-90 141.8 25.4)">VBAT</text>
<text x="144.4" y="24.7" transform="rotate(-90 144.4 24.7)">VDD</text>
<text x="146.9" y="24.7" transform="rotate(-90 146.9 24.7)">VDD</text>
<text x="149.5" y="24.7" transform="rotate(-90 149.5 24.7)">VDD</text>
<text x="152" y="25.7" transform="rotate(-90 152 25.7)">VDDA</text>
<text x="157" y="26.3">PA0</text>
<text x="157" y="28.8">PA1</text>
<text x="188" y="25">R6</text>
<text x="188" y="27.5">10k</text>
<text x="201.2" y="28.8">GPIO1</text>
<text x="209.1" y="25.7" transform="rotate(-90 209.1 25.7)">AVDD</text>
<text x="237.5" y="25">R3</text>
<text x="237.5" y="27.5">10k</text>
<text x="259.9" y="27" transform="rotate(-90 259.9 27)">AVDD</text>
<text x="29.2" y="33.9">C1</text>
<text x="42.8" y="30.2" transform="rotate(-90 42.8 30.2)">GND</text>
<text x="61" y="33.9">C2</text>
<text x="74.9" y="33.9">C3</text>
<text x="131.3" y="31.3">BOOT0</text>
<text x="157" y="31.3">PA2</text>
<text x="157" y="33.9">PA3</text>
<text x="201.2" y="33.9">SDA</text>
<text x="211.7" y="31.5" transform="rotate(-90 211.7 31.5)">AVDDVCSEL</text>
<text x="217.2" y="35.2">VL53L0CXV0DH1</text>
<text x="217.2" y="32.6">U5</text>
<text x="252" y="30.1">GPIO1</text>
<text x="252" y="35.2">SDA</text>
<text x="262.5" y="32.8" transform="rotate(-90 262.5 32.8)">AVDDVCSEL</text>
<text x="268" y="33.9">U2</text>
<text x="29.2" y="36.4">100nF</text>
<text x="61" y="36.4">100nF</text>
<text x="74.9" y="36.4">10uF</text>
<text x="100.3" y="39">R7</text>
<text x="100.3" y="41.5">R</text>
<text x="131.3" y="36.4">PH0</text>
<text x="131.3" y="39">PH1</text>
<text x="157" y="36.4">PA4</text>
<text x="157" y="39">PA5</text>
<text x="157" y="41.5">PA6</text>
<text x="201.2" y="36.4">SCL</text>
<text x="201.2" y="41.5">XSHUT</text>
<text x="252" y="37.7">SCL</text>
<text x="268" y="36.4">VL53L0CXV0DH1</text>
<text x="100.3" y="47.9">D2</text>
<text x="131.3" y="44">PC13</text>
<text x="131.3" y="46.6">PC14</text>
<text x="157" y="44">PA7</text>
<text x="157" y="46.6">PA8</text>
<text x="209.1" y="45.2" transform="rotate(-90 209.1 45.2)">GND</text>
<text x="211.7" y="45.2" transform="rotate(-90 211.7 45.2)">AVSSVCSEL</text>
<text x="252" y="42.8">XSHUT</text>
<text x="259.9" y="46.5" transform="rotate(-90 259.9 46.5)">GND</text>
<text x="262.5" y="46.5" transform="rotate(-90 262.5 46.5)">AVSSVCSEL</text>
<text x="39.9" y="51.7">GND</text>
<text x="100.3" y="50.4">1N4148WT</text>
<text x="131.3" y="49.1">PC15</text>
<text x="155.8" y="51.7">PA10</text>
<text x="157" y="49.1">PA9</text>
<text x="131.3" y="54.2">PB0</text>
<text x="131.3" y="56.7">PB1</text>
<text x="131.3" y="59.3">PB2</text>
<text x="155.8" y="54.2">PA11</text>
<text x="155.8" y="56.7">PA12</text>
<text x="155.8" y="59.3">PA13</text>
<text x="206.2" y="54.2">GND</text>
<text x="257" y="55.5">GND</text>
<text x="59.7" y="60.6">C4</text>
<text x="59.7" y="63.1">10uF</text>
<text x="79.2" y="60.6">GND</text>
<text x="95.8" y="60.6">GND</text>
<text x="131.3" y="61.8">PB3</text>
<text x="131.3" y="64.4">PB4</text>
<text x="155.8" y="61.8">PA14</text>
<text x="155.8" y="64.4">PA15</text>
<text x="66.5" y="68.2">VO</text>
<text x="69.7" y="72">U8</text>
<text x="72" y="66.8" transform="rotate(-90 72 66.8)">GND</text>
<text x="73.8" y="68.2">VI</text>
<text x="131.3" y="66.9">PB5</text>
<text x="131.3" y="69.4">PB6</text>
<text x="131.3" y="72">PB7</text>
<text x="186.7" y="68.2">R4</text>
<text x="186.7" y="70.7">10k</text>
<text x="201.2" y="72">GPIO1</text>
<text x="209.1" y="68.9" transform="rotate(-90 209.1 68.9)">AVDD</text>
<text x="237.5" y="68.2">R5</text>
<text x="237.5" y="70.7">10k</text>
<text x="250.7" y="72">GPIO1</text>
<text x="258.7" y="68.9" transform="rotate(-90 258.7 68.9)">AVDD</text>
<text x="65.7" y="74.5">LD1117V33</text>
<text x="131.3" y="74.5">PB8</text>
<text x="131.3" y="77.1">PB9</text>
<text x="201.2" y="77.1">SDA</text>
<text x="211.7" y="74.7" transform="rotate(-90 211.7 74.7)">AVDDVCSEL</text>
<text x="217.2" y="75.8">U3</text>
<text x="250.7" y="77.1">SDA</text>
<text x="261.2" y="74.7" transform="rotate(-90 261.2 74.7)">AVDDVCSEL</text>
<text x="266.7" y="75.8">U4</text>
<text x="55.4" y="83.4">LM2596S-ADJ</text>
<text x="60.3" y="80.9">U10</text>
<text x="131.3" y="79.6">PB10</text>
<text x="131.3" y="82.1">PB12</text>
<text x="201.2" y="79.6">SCL</text>
<text x="217.2" y="78.3">VL53L0CXV0DH1</text>
<text x="250.7" y="79.6">SCL</text>
<text x="266.7" y="78.3">VL53L0CXV0DH1</text>
<text x="52.6" y="88.5">VIN</text>
<text x="69.3" y="88.5">FB</text>
<text x="131.3" y="84.7">PB13</text>
<text x="131.3" y="87.2">PB14</text>
<text x="131.3" y="89.8">PB15</text>
<text x="201.2" y="84.7">XSHUT</text>
<text x="209.1" y="88.4" transform="rotate(-90 209.1 88.4)">GND</text>
<text x="211.7" y="88.4" transform="rotate(-90 211.7 88.4)">AVSSVCSEL</text>
<text x="250.7" y="84.7">XSHUT</text>
<text x="258.7" y="88.4" transform="rotate(-90 258.7 88.4)">GND</text>
<text x="261.2" y="88.4" transform="rotate(-90 261.2 88.4)">AVSSVCSEL</text>
<text x="52.6" y="93.6">~{ON}/OFF</text>
<text x="63.1" y="94.7" transform="rotate(-90 63.1 94.7)">GND</text>
<text x="68.1" y="93.6">OUT</text>
<text x="131.3" y="94.8">VCAP1</text>
<text x="101.6" y="96.1">R8</text>
<text x="101.6" y="98.7">R</text>
<text x="146.9" y="98.6" transform="rotate(-90 146.9 98.6)">VSS</text>
<text x="149.5" y="98.6" transform="rotate(-90 149.5 98.6)">VSSA</text>
<text x="206.2" y="98.7">GND</text>
<text x="255.8" y="98.7">GND</text>
<text x="60.2" y="105">GND</text>
<text x="101.6" y="105">D1</text>
<text x="101.6" y="107.5">1N4148WT</text>
<text x="148.6" y="106.3">F1</text>
<text x="150.7" y="102.5">U1</text>
<text x="150.7" y="105">STM32F411CEUx</text>
<text x="148.6" y="108.8">Fuse</text>
<text x="48.3" y="119">R9</text>
<text x="97" y="117.7">GND</text>
<text x="48.3" y="121.5">Internal</text>
<text x="56.8" y="121.5">pull-down</text>
<text x="195.3" y="122.8">~{SLEEP}</text>
<text x="195.3" y="125.3">VCP</text>
<text x="210.4" y="124.6" transform="rotate(-90 210.4 124.6)">VINT</text>
<text x="213" y="123.1" transform="rotate(-90 213 123.1)">VM</text>
<text x="43.7" y="129.1">GND</text>
<text x="131.3" y="129.1">IR_sensor1</text>
<text x="195.3" y="127.9">AISEN</text>
<text x="195.3" y="130.4">BISEN</text>
<text x="207.9" y="130.4">~{FAULT}</text>
<text x="24.8" y="135.5">SW_DIP_x04</text>
<text x="28.4" y="132.9">SW1</text>
<text x="48.3" y="134.2">R10</text>
<text x="48.3" y="136.8">Internal</text>
<text x="56.8" y="136.8">pull-down</text>
<text x="138.9" y="136.8">GND</text>
<text x="139.2" y="134.2">VCC</text>
<text x="195.3" y="135.5">AIN1</text>
<text x="207.5" y="135.5">AOUT1</text>
<text x="255.3" y="134.2">R1</text>
<text x="255.3" y="136.8">2k</text>
<text x="262.9" y="134.2">R2</text>
<text x="262.9" y="136.8">2K</text>
<text x="105" y="141.5" transform="rotate(-90 105 141.5)">VDD</text>
<text x="139.6" y="139.3">Out</text>
<text x="195.3" y="138">AIN2</text>
<text x="195.3" y="140.6">BIN1</text>
<text x="195.3" y="143.1">BIN2</text>
<text x="205.3" y="143.8" transform="rotate(-90 205.3 143.8)">GND</text>
<text x="207.3" y="140.6">BOUT1</text>
<text x="207.3" y="143.1">BOUT2</text>
<text x="207.5" y="138">AOUT2</text>
<text x="43.7" y="144.4">GND</text>
<text x="89.4" y="144.4">SDA</text>
<text x="89.4" y="146.9">SCL</text>
<text x="89.4" y="149.5">AD0</text>
<text x="99.9" y="144.5" transform="rotate(-90 99.9 144.5)">VLOGIC</text>
<text x="106.6" y="149.5">AUX_DA</text>
<text x="110.7" y="144.4">INT</text>
<text x="131.3" y="145.6">IR_sensor2</text>
<text x="155.4" y="144.4">GND</text>
<text x="206.6" y="148.2">U7</text>
<text x="48.3" y="150.7">R11</text>
<text x="48.3" y="153.3">Internal</text>
<text x="56.8" y="153.3">pull-down</text>
<text x="106.7" y="152">AUX_CL</text>
<text x="138.9" y="153.3">GND</text>
<text x="139.2" y="150.7">VCC</text>
<text x="139.6" y="155.8">Out</text>
<text x="206.6" y="150.7">DRV8833PW</text>
<text x="43.7" y="159.6">GND</text>
<text x="89.4" y="157.1">FSYNC</text>
<text x="89.4" y="159.6">CLKIN</text>
<text x="106.3" y="159.6">REGOUT</text>
<text x="107.4" y="157.1">CPOUT</text>
<text x="155.4" y="159.6">GND</text>
<text x="202.4" y="157.1">GND</text>
<text x="48.3" y="164.7">R12</text>
<text x="48.3" y="167.2">Internal</text>
<text x="56.8" y="167.2">pull-down</text>
<text x="102.5" y="164.6" transform="rotate(-90 102.5 164.6)">GND</text>
<text x="131.3" y="162.2">IR_sensor3</text>
<text x="139.2" y="167.2">VCC</text>
<text x="103.8" y="171">MPU-6050</text>
<text x="103.8" y="168.5">U9</text>
<text x="138.9" y="169.8">GND</text>
<text x="139.6" y="172.3">Out</text>
<text x="43.7" y="174.9">GND</text>
<text x="99.6" y="177.4">GND</text>
<text x="155.4" y="177.4">GND</text>
<text x="36.4" y="188.8">SW_Push</text>
<text x="38.6" y="186.3">SW2</text>
<text x="83.4" y="188.8">SW_Push</text>
<text x="85.6" y="186.3">SW3</text>
</g>
<g font-size="1.8" fill="#a90000">
<text x="140.7" y="19.8" transform="rotate(-90 140.7 19.8)">1</text>
<text x="143.3" y="20.4" transform="rotate(-90 143.3 20.4)">24</text>
<text x="145.8" y="20.4" transform="rotate(-90 145.8 20.4)">36</text>
<text x="148.3" y="20.4" transform="rotate(-90 148.3 20.4)">48</text>
<text x="150.9" y="19.8" transform="rotate(-90 150.9 19.8)">9</text>
<text x="208" y="20.4" transform="rotate(-90 208 20.4)">11</text>
<text x="210.6" y="19.8" transform="rotate(-90 210.6 19.8)">1</text>
<text x="258.8" y="21.6" transform="rotate(-90 258.8 21.6)">11</text>
<text x="261.4" y="21" transform="rotate(-90 261.4 21)">1</text>
<text x="34.9" y="25.1">1</text>
<text x="47.6" y="25.1">3</text>
<text x="128.8" y="25.1">7</text>
<text x="161.2" y="25.1">10</text>
<text x="161.2" y="27.7">11</text>
<text x="198.7" y="27.7">7</text>
<text x="249.5" y="29">7</text>
<text x="41.7" y="32.5" transform="rotate(-90 41.7 32.5)">2</text>
<text x="128.2" y="30.2">44</text>
<text x="128.8" y="35.3">5</text>
<text x="161.2" y="30.2">12</text>
<text x="161.2" y="32.8">13</text>
<text x="161.2" y="35.3">14</text>
<text x="198.1" y="35.3">10</text>
<text x="198.7" y="32.8">9</text>
<text x="249.5" y="34">9</text>
<text x="128.8" y="37.8">6</text>
<text x="161.2" y="37.8">15</text>
<text x="161.2" y="40.4">16</text>
<text x="198.7" y="40.4">5</text>
<text x="248.9" y="36.6">10</text>
<text x="249.5" y="41.7">5</text>
<text x="128.8" y="42.9">2</text>
<text x="128.8" y="45.5">3</text>
<text x="161.2" y="42.9">17</text>
<text x="161.2" y="45.5">29</text>
<text x="208" y="47.7" transform="rotate(-90 208 47.7)">3</text>
<text x="210.6" y="47.7" transform="rotate(-90 210.6 47.7)">2</text>
<text x="128.2" y="53.1">18</text>
<text x="128.8" y="48">4</text>
<text x="161.2" y="48">30</text>
<text x="161.2" y="50.5">31</text>
<text x="161.2" y="53.1">32</text>
<text x="258.8" y="49" transform="rotate(-90 258.8 49)">3</text>
<text x="261.4" y="49" transform="rotate(-90 261.4 49)">2</text>
<text x="128.2" y="55.6">19</text>
<text x="128.2" y="58.2">20</text>
<text x="161.2" y="55.6">33</text>
<text x="161.2" y="58.2">34</text>
<text x="70.9" y="61.7" transform="rotate(-90 70.9 61.7)">1</text>
<text x="128.2" y="60.7">39</text>
<text x="128.2" y="63.2">40</text>
<text x="128.2" y="65.8">41</text>
<text x="161.2" y="60.7">37</text>
<text x="161.2" y="63.2">38</text>
<text x="208" y="63.5" transform="rotate(-90 208 63.5)">11</text>
<text x="210.6" y="62.9" transform="rotate(-90 210.6 62.9)">1</text>
<text x="257.6" y="63.5" transform="rotate(-90 257.6 63.5)">11</text>
<text x="260.1" y="62.9" transform="rotate(-90 260.1 62.9)">1</text>
<text x="64.1" y="67.1">2</text>
<text x="76.8" y="67.1">3</text>
<text x="128.2" y="68.3">42</text>
<text x="128.2" y="70.9">43</text>
<text x="198.7" y="70.9">7</text>
<text x="248.2" y="70.9">7</text>
<text x="128.2" y="73.4">45</text>
<text x="128.2" y="75.9">46</text>
<text x="198.7" y="75.9">9</text>
<text x="248.2" y="75.9">9</text>
<text x="128.2" y="78.5">21</text>
<text x="128.2" y="81">25</text>
<text x="128.2" y="83.6">26</text>
<text x="198.1" y="78.5">10</text>
<text x="198.7" y="83.6">5</text>
<text x="247.6" y="78.5">10</text>
<text x="248.2" y="83.6">5</text>
<text x="50.1" y="87.4">1</text>
<text x="73" y="87.4">4</text>
<text x="128.2" y="86.1">27</text>
<text x="128.2" y="88.6">28</text>
<text x="50.1" y="92.5">5</text>
<text x="73" y="92.5">2</text>
<text x="128.2" y="93.7">22</text>
<text x="208" y="90.9" transform="rotate(-90 208 90.9)">3</text>
<text x="210.6" y="90.9" transform="rotate(-90 210.6 90.9)">2</text>
<text x="257.6" y="90.9" transform="rotate(-90 257.6 90.9)">3</text>
<text x="260.1" y="90.9" transform="rotate(-90 260.1 90.9)">2</text>
<text x="62" y="97.2" transform="rotate(-90 62 97.2)">3</text>
<text x="145.8" y="101.6" transform="rotate(-90 145.8 101.6)">23</text>
<text x="148.3" y="101" transform="rotate(-90 148.3 101)">8</text>
<text x="209.3" y="118.2" transform="rotate(-90 209.3 118.2)">14</text>
<text x="211.8" y="118.2" transform="rotate(-90 211.8 118.2)">12</text>
<text x="190.5" y="124.2">11</text>
<text x="191.1" y="121.7">1</text>
<text x="191.1" y="126.7">3</text>
<text x="191.1" y="129.3">6</text>
<text x="216.5" y="129.3">8</text>
<text x="98.8" y="136" transform="rotate(-90 98.8 136)">8</text>
<text x="103.9" y="136.6" transform="rotate(-90 103.9 136.6)">13</text>
<text x="190.5" y="134.4">16</text>
<text x="190.5" y="136.9">15</text>
<text x="216.5" y="134.4">2</text>
<text x="216.5" y="136.9">4</text>
<text x="24.7" y="139.4">1</text>
<text x="24.7" y="142">2</text>
<text x="34.9" y="139.4">8</text>
<text x="34.9" y="142">7</text>
<text x="85" y="143.3">24</text>
<text x="115.5" y="143.3">12</text>
<text x="190.5" y="142">10</text>
<text x="191.1" y="139.4">9</text>
<text x="216.5" y="139.4">7</text>
<text x="216.5" y="142">5</text>
<text x="24.7" y="144.5">3</text>
<text x="24.7" y="147.1">4</text>
<text x="34.9" y="144.5">6</text>
<text x="34.9" y="147.1">5</text>
<text x="85" y="145.8">23</text>
<text x="85.7" y="148.3">9</text>
<text x="116.1" y="148.3">6</text>
<text x="204.2" y="148.6" transform="rotate(-90 204.2 148.6)">13</text>
<text x="85" y="156">11</text>
<text x="115.5" y="156">20</text>
<text x="116.1" y="150.9">7</text>
<text x="85.7" y="158.5">1</text>
<text x="115.5" y="158.5">10</text>
<text x="101.3" y="168.3" transform="rotate(-90 101.3 168.3)">18</text>
</g>
</svg>
